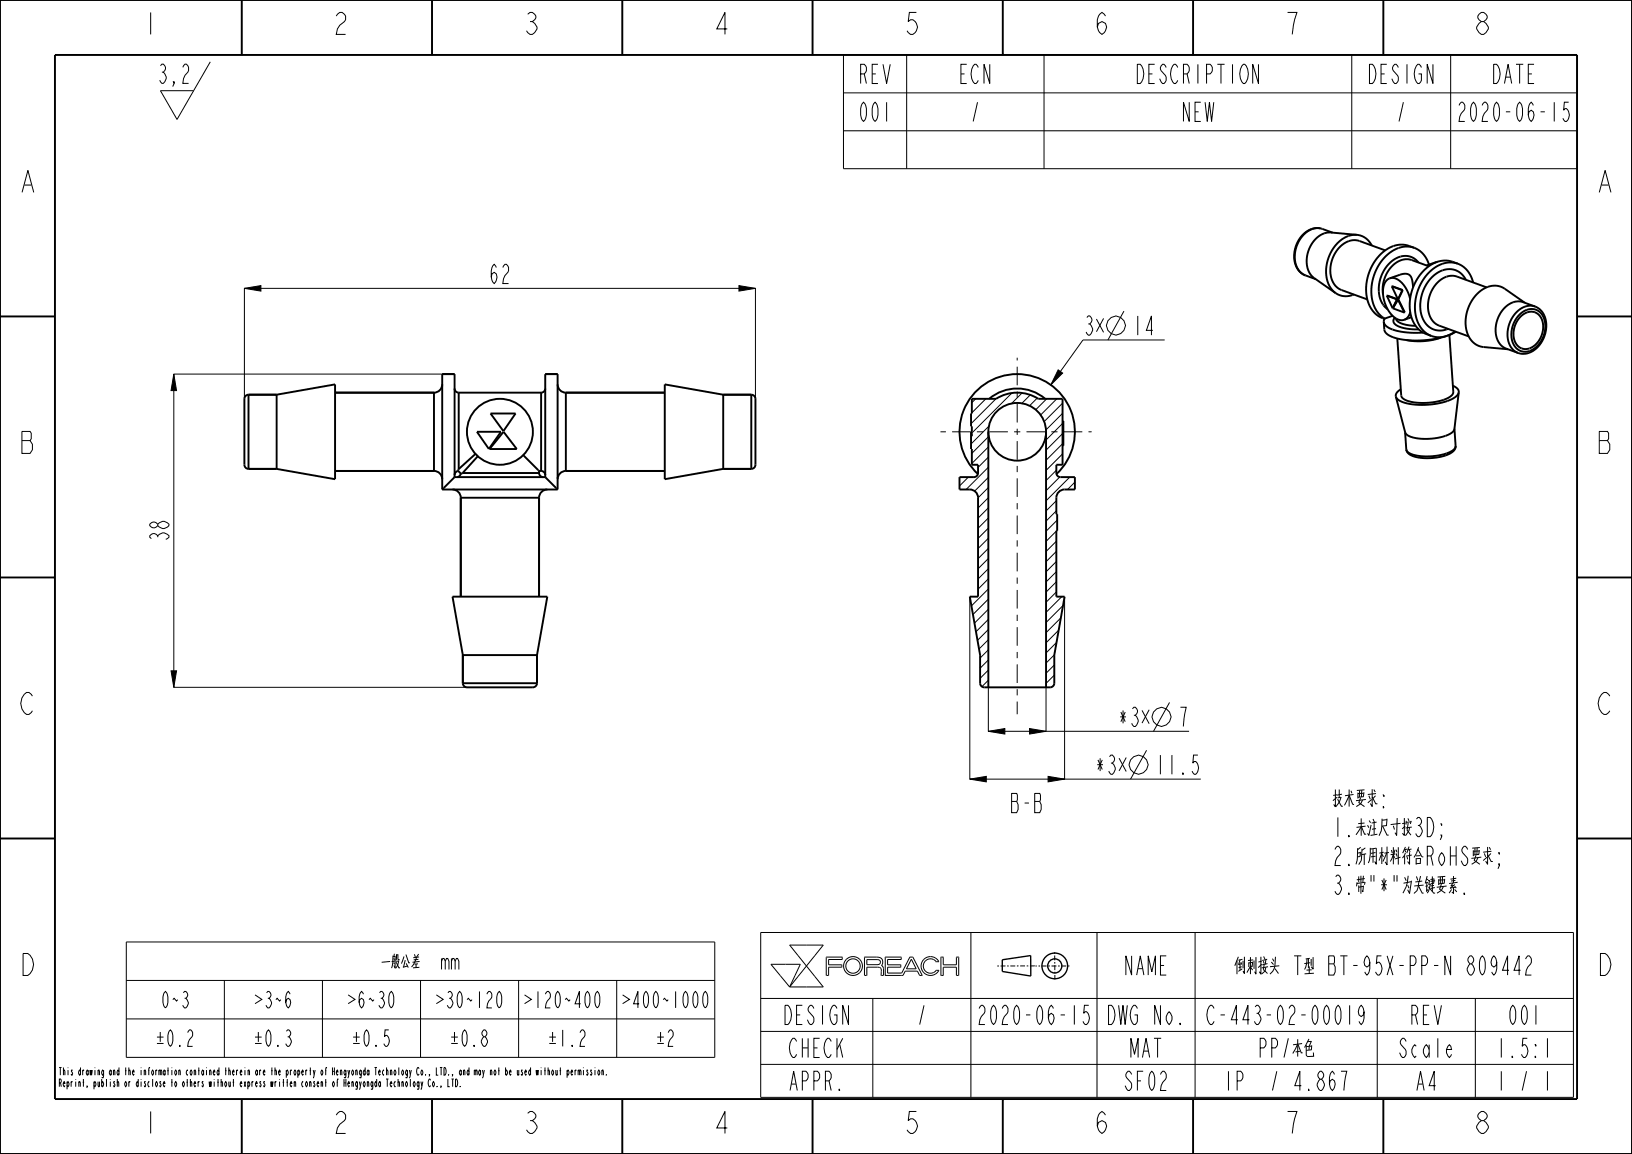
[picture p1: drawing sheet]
<svg xmlns="http://www.w3.org/2000/svg" width="297mm" height="210mm" viewBox="0 0 297 210" stroke-linecap="round" stroke-linejoin="round" font-family="sans-serif">
<g fill="none" stroke="#000" stroke-width=".18">
<path d="M29.2 12l.3-.3a.78 .78 0 0 1 .6 .6 .78 .78 0 0 1-.4 .8l.3 .3a1.2 1.2 0 0 1-.3 1.8h-.2l-.4-.6M29.5 13.1h.2M31.7 15.2l-.1-.3h.1v.3l-.3 .6M33.3 12.3l.4-.6h.2a1.25 1.25 0 0 1-.2 2l-.3 .6-.1 .9h1M38.3 11.3l-6.1 10.4-3-5.2h6M153.5 10h133.5v20.7h-133.5zM153.5 16.9h133.5M165 10v20.7M190 10v20.7M246 10v20.7M264 10v20.7M153.5 23.8h133.5"/>
<path d="M44.5 52.5l3-.5v1zM44.5 52.4v20.1M44.5 52.5h93M134.5 52l3 .5-3 .5zM137.5 52.4v20.1M31.6 68.1h48.8M31.6 68.1l.5 3h-1zM31.6 68.1v57M176.7 75.2v.1M177.6 72.6l-.7 .7M179.4 72.6l-2.5 2.5M179.9 79.5l-3 3"/>
<path d="M180 77.5l-3.3 3.3M181.2 72.6l-4.5 4.5M184.1 71.5l-7.3 7.3M186 71.5l-1.9 1.9M187.5 71.9l-1.5 1.5M188.8 72.5l-1.4 1.3M190.5 72.6l-2 2M192.3 72.6l-2.9 2.9M192.6 67.3l.8 .6-2.2 2.1zM193.4 73.4l-3.4 3.3M193.4 75.2l-3 3M193.4 77.1l-3 3"/>
<path d="M193.4 78.9l-3 3M212 61.9h-14.9l-5.9 8.1M176.2 86.8l-1.6 1.6M179.9 83.2l-1.9 1.9M179.9 88.7l-1.9 1.9M179.9 90.6l-1.9 1.8M179.9 92.4l-1.9 1.9M179.9 94.3l-1.9 1.8M179.9 96.1l-1.9 1.9M179.9 98l-1.9 1.8M179.9 99.8l-1.9 1.9M179.9 86.9l-2.5 2.5"/>
<path d="M179.9 85l-4.1 4.1M179.9 81.3l-3 3M192.2 85.6l-1.8 1.9M192.2 91.1l-1.8 1.9M192.2 93l-1.8 1.8M192.2 96.6l-1.8 1.9M192.2 98.5l-1.8 1.9M192.4 94.7l-2 2M192.4 96.5l-.1 .1M192.8 86.8l-2.4 2.5M193.4 84.5l-.2 .1M193.4 80.8l-3 3"/>
<path d="M193.4 82.6l-3 3M194.7 86.8l-4.3 4.3M195.6 87.7l-1.3 1.4M176.5 108.6v33.2M176.6 108.6l-.1 .1M179.9 118.3l-1.5 1.5M179.9 101.6l-1.9 1.9M179.9 103.5l-1.9 1.9M179.9 105.3l-1.9 1.9M179.9 110.9l-2.6 2.5M179.9 109l-2.8 2.8M179.9 114.6l-2 1.9"/>
<path d="M179.9 107.2l-3.1 3.1M179.9 112.7l-2.3 2.3M179.9 116.4l-1.7 1.7M191.9 119.2l-1.5 1.5M192.2 100.3l-1.8 1.9M192.2 102.2l-1.8 1.9M192.2 104l-1.8 1.9M192.2 105.9l-1.8 1.9M192.2 107.7l-1.8 1.9M192.3 116.9l-1.9 1.9M192.7 114.7l-2.3 2.3M193.1 112.4l-2.7 2.7"/>
<path d="M193.2 108.6l-2.8 2.8M193.5 110.2l-3.1 3.1M193.7 108.6v33.2M31.1 122.1h1l-.5 3zM31.6 125.1h53.3M179.9 120.1l-1.5 1.5M179.9 121.9l-1.5 1.5M179.9 123.8l-1.2 1.2M179.9 133.1l3-.5v1zM179.9 133.1h36.5M179.9 125.1v8M187.4 132.6l3 .5-3 .5z"/>
<path d="M190.4 125.1v8M191.9 121l-1.5 1.5M191.9 122.9l-1.5 1.5M176.5 141.8l3-.5v1zM176.5 141.8h42M190.7 141.3l3 .5-3 .5zM23 171.4h107.1v21h-107.1zM23 178.4h107.1M40.8 178.4v14M58.7 178.4v14M76.5 178.4v14M81 174.9l.3-.5h.2l.2 .5v1.5"/>
<path d="M82.2 174.9l.2-.5h.2l.2 .5v1.5M82.2 174.4v2M82.8 174.9l.3-.5h.2l.2 .5v1.5M94.4 178.4v14M112.2 178.4v14M138.4 169.7h147.9v30h-147.9zM140.3 175.5h5.3l-1.9 4.1zM143.7 172h6.1l-3 3.8zM146.8 175.8l3 3.8h-6.1M146.8 175.8l-3.1 3.8M150.8 177.5v-1.5h2.4v-.4h-2.4v-1h2.4l.1-.4h-2.9v3.3h.4M157.8 174.6l2.1 .1 .3 .1v.4l-.4 .3h-2z"/>
<path d="M157.8 177.5v-1.5h1.9l.4 .1 .2 .2 .1 1.2h.4M160.8 177.5v-1.3l-.4-.5 .2-.6-.2-.7-.7-.2h-2.3l-.1 3.3h.5M164.3 177.5h.1M165.9 174.6l.8 1.7h-1.7zM166.1 174.2h-.5l-1.5 2.9h-2.6v-1.1h2.4v-.4h-2.4v-1h2.5v-.4h-2.9v3.3h3.2M166.1 174.2h.1M166.1 174.2l1.7 3.3h-.4l-.4-.8h-2.3l-.4 .8M170.4 175l-.7-.5h-.8l-.6 .5-.3 .8 .3 .8 .6 .4h.8l.7-.4M170.4 176.6h.1M170.4 175h.1M170.4 176.6h.4M170.4 175h.5l-.4-.5-.5-.3-.7-.1-.7 .1-.5 .4-.3 .5-.2 .5 .1 .7 .5 .8 1 .4 1-.2 .7-.7"/>
<path d="M170.8 176.6h.1M171.2 174.2h.5v1.4h2.4v-1.4h.4v3.3h-.4v-1.5h-2.4v1.5h-.5zM176.7 169.7v30M199.6 169.7v30M217.5 169.7v30M23 185.4h107.1M138.4 181.7h147.9M138.4 187.7h147.9M138.4 193.7h147.9M158.8 181.7v18M250.6 181.7v18M268.5 181.7v18"/>
<circle cx="155.2" cy="175.8" r="1.31"/>
<circle cx="155.2" cy="175.8" r="1.71"/>
</g>
<path d="M44.5 52.5l3-.5v1zM134.5 52l3 .5-3 .5zM31.6 68.1l.5 3h-1zM192.6 67.3l.8 .6-2.2 2.1zM31.1 122.1h1l-.5 3zM179.9 133.1l3-.5v1zM187.4 132.6l3 .5-3 .5zM176.5 141.8l3-.5v1zM190.7 141.3l3 .5-3 .5z" fill="#000"/>
<g fill="none" stroke="#000" stroke-width=".35">
<path d="M0 0h297v210h-297zM10 10h277v190h-277zM44 .1v10M78.6 .1v10M113.2 .1v10M147.9 .1v10M182.5 .1v10M217.1 .1v10M251.7 .1v10M0 57.6h10M240.3 41.6a4.4 4.4 0 0 0-4.4 3.5 4 4 0 0 0 1.6 5h.1a4.1 4.1 0 0 1-1.7-5.4 4.1 4.1 0 0 1 4.6-3.1M240.4 41.6l.2 .1"/>
<path d="M252.4 53.8l1.8 .7M252.4 53.8l1 2.3M252.4 53.8l1.9 .7M252.9 50.6a2.74 2.74 0 0 1 2.9 1.7l.5 1.1 .3 1M252.9 50.6a2.78 2.78 0 0 0-1.2 3.2 5.3 5.3 0 0 0 3 4.4h.8M252.9 50.6l1.9-.6a1.49 1.49 0 0 1 1.6 0 1.49 1.49 0 0 1 .7 1.5l.1 .8M253.3 52.1l1.9 .7M253.3 52.1l1.1 2.4M253.3 52.1l2 .7M253.8 57.8a.9 .9 0 0 0-.2 .9 .9 .9 0 0 0 .8 .6l1.7 .5 2.1 .1M254 57.9v.1a2.25 2.25 0 0 0 2.1 1.2l1.5 .1M254.2 54.5l-.8 1.6"/>
<path d="M254.3 54.5h-.1M254.3 54.5l-.9 1.6M254.4 54.6l-.9 1.5 2.1 .8M254.4 54.6l1.2 2.3M255.2 52.8l-.8 1.7M255.3 52.8h-.1M255.3 52.8l-.9 1.7M256.6 56.8v.1a1.88 1.88 0 0 1-1.1 1.3M256.8 57.7l-1.3 .5M258.1 47.8a3.4 3.4 0 0 0-5.2 .1 6.3 6.3 0 0 0-1.1 7.7l.7 .7M260 48.5l-3.1-1.2a3.9 3.9 0 0 0-4.5 2.3l-.3 .6a6 6 0 0 0-.4 3.4M261.6 47.6l-2 .7"/>
<path d="M265.2 50.3a4 4 0 0 0-4.6 2.5 4.9 4.9 0 0 0 .6 6.1l.7 .4M266.8 50.9a3.5 3.5 0 0 0-5.7-.9 7 7 0 0 0-1.8 8.6 3.3 3.3 0 0 0 4.2 1.2M275.9 56.9a3 3 0 0 1 3.4-1.1 3 3 0 0 1 2.1 2.9 5.1 5.1 0 0 1-4.1 5.7 3 3 0 0 1-3-3.3l.1-1.2 .4-1.2 .6-1.1zM276.5 57.3a2.6 2.6 0 0 1 2.9-1 2.6 2.6 0 0 1 1.8 2.6 4.6 4.6 0 0 1-3.5 5.1 2.72 2.72 0 0 1-2.7-3.2l.4-1.9zM287 57.6h10M45.2 71.8a.75 .75 0 0 0-.7 .8v12a.75 .75 0 0 0 .7 .7M45.2 71.8v13.5M45.2 71.8h5.1M61 71.5h18M79 71.5v14.2M80.5 70a1.5 1.5 0 0 1-1.5 1.5M80.5 68.1h2.2"/>
<path d="M82.7 70.7a.75 .75 0 0 0 .8 .8M83.5 71.5v13.9M83.5 71.5h15M86.8 78.6h4.4l-2.2 3.1zM89.3 75.2h4.5l-2.2 3.3zM91.6 78.6l2.4 3.1h-4.9zM98.5 71.5v14.2M99.2 68.1h2.3M99.2 70.7a.75 .75 0 0 1-.7 .8M101.5 70a1.5 1.5 0 0 0 1.5 1.5M103 71.5v14.2M103 71.5h18"/>
<path d="M131.6 71.8h5.1M136.7 71.8a.75 .75 0 0 1 .8 .8v12a.75 .75 0 0 1-.8 .7M136.7 71.8v13.5M176.7 78.8h.2v.6h-.2M176.9 72.6h4.4a7.1 7.1 0 0 1 7.7 0h4.4v12h-1.2v1.5a.75 .75 0 0 0 .8 .7h2.6v2.3h-1.9a1.5 1.5 0 0 0-1.5 1.5v3h.2v3h-.2v12h1.5l-1.8 10.6v5.1a.75 .75 0 0 1-.8 .8h-12a.75 .75 0 0 1-.7-.8v-5.1l-1.9-10.6h1.5v-18a1.5 1.5 0 0 0-1.5-1.5h-1.9v-2.3h2.6a.75 .75 0 0 0 .8-.7v-1.5h-1.1v-2.9h-.2v-3.1h.2v-1h-.2v-2.4h.2zM179.9 78.6v46.5M180 72.6a7.9 7.9 0 0 1 10.2 0M190.4 78.6v46.5M193.4 76.6h.1v4.5h-.1M193.4 77.1h.1M262.2 61.5a12.1 12.1 0 0 1-6.3 .4M45.2 85.3h5.1"/>
<path d="M61 85.7h18M79 85.7a1.5 1.5 0 0 1 1.5 1.5M82.4 89.1a1.5 1.5 0 0 1 1.5 1.5M83.3 85.7a.75 .75 0 0 0-.6 .8M83.3 85.7l.2 .1 .3 .5M83.5 85.4l-.2 .3M83.8 86.3l-.3 .4-.3 .1M83.9 90.6v18M83.9 90.6h14.2M84.2 86.1h13.9a.75 .75 0 0 0 .8 .7M84.2 86.1l-.4 .2M86.5 82.6l-3 2.8"/>
<path d="M87 83l-2.8 3.1M95.2 82.8l2.9 2.9h.4M98.1 90.6v18M98.5 85.7a.75 .75 0 0 1 .7 .8M99.6 89.1a1.5 1.5 0 0 0-1.5 1.5M103 85.7a1.5 1.5 0 0 0-1.5 1.5M103 85.7h18M131.6 85.3h5.1M255.9 81.8a2.17 2.17 0 0 0 2.1 1.1 9.8 9.8 0 0 0 6.6-1.1l.3-.6v.1a2.54 2.54 0 0 1-2.3 1.7 8.6 8.6 0 0 1-6.2-.4l-.3-.3zM0 105.1h10M84.2 119.2v5.1M97.7 119.2v5.1"/>
<path d="M287 105.1h10M84.2 124.3h13.5M97.7 124.3a.75 .75 0 0 1-.7 .8h-12a.75 .75 0 0 1-.8-.8M0 152.6h10M287 152.6h10M44 200.1v10M78.6 200.1v10M113.2 200.1v10M147.9 200.1v10M182.5 200.1v10M217.1 200.1v10M251.7 200.1v10"/>
<circle cx="91" cy="78.6" r="6"/>
<circle cx="185.1" cy="78.6" r="5.3"/>
</g>
<g fill="none" stroke="#000" stroke-width=".25">
<path d="M187.6 173.9v3.7l-5.2-.8v-2.1l5.2-.8"/>
<circle cx="192" cy="175.8" r="2.34"/>
<circle cx="192" cy="175.8" r="1.29"/>
</g>
<path d="M181.5 175.8h6.8M191.9 173.3l.1 5M194.6 175.8h-6.2" fill="none" stroke="#000" stroke-width=".18" stroke-dasharray=".3 .3 .9 .3" stroke-linecap="butt"/>
<!-- layer: 02___PRT_ALL_AXES -->
<g fill="none" stroke="#000" stroke-width=".35">
<path d="M237.6 50.1l1.8 .7M240.6 41.7l1.9 .6M243.1 53.3a3.4 3.4 0 0 0 3.3 .3M246.9 42.7l-4.7-.4a4.7 4.7 0 0 0-4.4 4.6 3.9 3.9 0 0 0 1.4 3.7l3.9 2.7M246.9 42.7a3.4 3.4 0 0 1 2.7 2M246.9 42.7a5.6 5.6 0 0 0-5.2 4.3 5.5 5.5 0 0 0 1.4 6.3M251.8 58.6l.1 1.4a2.2 2.2 0 0 0 1.9 1.5 17.5 17.5 0 0 0 9.6-.4M251.8 58.6a2.24 2.24 0 0 0 1.9 1.5l2.4 .4h2.9M252 58l-.2 .6M252.1 45.6l-4.7-1.7a4 4 0 0 0-4.6 2.4 4.9 4.9 0 0 0 .6 6.1l.7 .4 4.7 1.7M253.4 57.5l-1.4 .5M257.4 45.1a4.6 4.6 0 0 1 2.7 3.1"/>
<path d="M257.4 45.1a5.4 5.4 0 0 0-6 2.5 8.3 8.3 0 0 0-.8 9.1l.6 .7 .8 .6M257.4 45.1l-1-.4a5.3 5.3 0 0 0-5.7 2.2 8.4 8.4 0 0 0-1.1 9.3 4.2 4.2 0 0 0 2.4 1.8M261.9 59.3l5.4 1.9M265.2 50.3l5.3 2M265.3 48l-1-.4a5.4 5.4 0 0 0-6 2.5 8.3 8.3 0 0 0-.7 9.1l.6 .8 .8 .5M265.3 48a5.3 5.3 0 0 0-5.8 2.2 8.4 8.4 0 0 0-1 9.3 4.1 4.1 0 0 0 2 1.6M265.3 48a4.6 4.6 0 0 1 2.8 3.4M276.8 57.6a2.28 2.28 0 0 1 2.6-.7 2.28 2.28 0 0 1 1.4 2.3 4 4 0 0 1-3.2 4.3 2.48 2.48 0 0 1-2.2-2.9l.5-1.8zM277.5 55.1l-3.6-2.5a3.9 3.9 0 0 0-5.2 1 6.8 6.8 0 0 0-1 8.3 3.3 3.3 0 0 0 2.3 1.3l4.4 .4M279.4 55.8l-2.2-.8a3.8 3.8 0 0 0-4.4 2.5 4.6 4.6 0 0 0 .7 5.6l2.8 1.1M45.2 71.8h5.1M50.3 71.8v13.5"/>
<path d="M50.3 71.8l10.7-1.8v17.2l-10.7-1.9M61 71.5h18M103 71.5h18M131.6 71.8l-10.6-1.8v17.2l10.6-1.9M131.6 71.8v13.5M131.6 71.8h5.1M254.9 70.8v.1a1.28 1.28 0 0 0-.9 1.3M255.7 78.6l.2 3.2M259 60.5l1.5 .6M263.4 61.1a4.2 4.2 0 0 1-2.9 0M263.8 61l.7 10.3a2.27 2.27 0 0 1-2 1.5 10.4 10.4 0 0 1-7-.2l-.4-.3-.1-.3-.7-10.4M264.4 70.2a1.34 1.34 0 0 1 1.1 1.2"/>
<path d="M264.7 78l.2 3.2M264.8 60.3l-1.4 .8M264.9 60.4l-1.5 .7M265.5 71.4a3 3 0 0 1-2.4 1.7 12.8 12.8 0 0 1-8.4-.2l-.4-.3-.3-.4M265.5 71.4l-.8 6.7a3.2 3.2 0 0 1-2.7 1.5 8.8 8.8 0 0 1-6-.5l-.3-.4-1.7-6.5M45.2 85.3h5.1M61 85.7h18M80.5 89.1h21M82.7 86.8l-2.2 2.3M82.7 86.8v-18.7h-2.2v21M82.7 86.8h16.5M83.9 90.6v18"/>
<path d="M98.1 85.7v.4M98.1 90.6v18M99.2 86.8v-18.7h2.3v21M99.2 86.8l2.3 2.3M103 85.7h18M131.6 85.3h5.1M178 86.3a10.5 10.5 0 0 1-.4-15.1 10.5 10.5 0 0 1 15 0 10.5 10.5 0 0 1-.3 15.1M84.2 119.2l-1.8-10.6h17.2l-1.9 10.6M84.2 119.2h13.5M84.2 119.2v5.1M97.7 119.2v5.1"/>
</g>
<path d="M185.1 78.6v51.4M185.1 78.6v-13.5M185.1 78.6h-13.9M185.1 78.6h13.6" fill="none" stroke="#000" stroke-width=".18" stroke-dasharray="1.1 1.1 3.4 1.1" stroke-dashoffset=".6" stroke-linecap="butt"/>
<g font-size="5.2">
<text x="26.1" y="6.3">1</text>
<text x="60.7" y="6.3">2</text>
<text x="95.4" y="6.3">3</text>
<text x="130" y="6.3">4</text>
<text x="164.6" y="6.3">5</text>
<text x="199.2" y="6.3">6</text>
<text x="233.9" y="6.3">7</text>
<text x="268.5" y="6.3">8</text>
<text x="3.8" y="35">A</text>
<text x="290.8" y="35">A</text>
<text x="3.8" y="82.5">B</text>
<text x="290.8" y="82.5">B</text>
<text x="3.8" y="130">C</text>
<text x="290.8" y="130">C</text>
<text x="3.8" y="177.5">D</text>
<text x="290.8" y="177.5">D</text>
<text x="26.1" y="206.3">1</text>
<text x="60.7" y="206.3">2</text>
<text x="95.4" y="206.3">3</text>
<text x="130" y="206.3">4</text>
<text x="164.6" y="206.3">5</text>
<text x="199.2" y="206.3">6</text>
<text x="233.9" y="206.3">7</text>
<text x="268.5" y="206.3">8</text>
</g>
<g font-size="4.6">
<text x="155.8" y="15.2">REV</text>
<text x="174.1" y="15.2">ECN</text>
<text x="205.5" y="15.2">DESCRIPTION</text>
<text x="248.2" y="15.2">DESIGN</text>
<text x="270.9" y="15.2">DATE</text>
<text x="155.8" y="22.1">001</text>
<text x="176.4" y="22.1">/</text>
<text x="214.6" y="22.1">NEW</text>
<text x="253.9" y="22.1">/</text>
<text x="264.1" y="22.1">2020-06-15</text>
<text x="88.9" y="51.6">62</text>
<text x="197.1" y="61">3× 14</text>
<text x="30.8" y="98.7" transform="rotate(-90 30.8 98.7)">38</text>
<text x="203.3" y="132.2">*3× 7</text>
<text x="199.2" y="140.9">*3× 11.5</text>
<text x="183.2" y="147.9">B-B</text>
<text x="242.4" y="147">技术要求:</text>
<text x="242.4" y="152.3">1.未注尺寸按3D;</text>
<text x="242.4" y="157.5">2.所用材料符合RoHS要求;</text>
<text x="242.4" y="162.8">3.带&quot;*&quot;为关键要素.</text>
<text x="204" y="177.4">NAME</text>
<text x="216.7" y="177.4">倒刺接头 T型 BT-95X-PP-N 809442</text>
<text x="141.8" y="186.4">DESIGN</text>
<text x="166.6" y="186.4">/</text>
<text x="176.8" y="186.4">2020-06-15</text>
<text x="200.6" y="186.4">DWG No.</text>
<text x="218.1" y="186.4">C-443-02-00019</text>
<text x="256.2" y="186.4">REV</text>
<text x="274" y="186.4">001</text>
<text x="143" y="192.4">CHECK</text>
<text x="205.2" y="192.4">MAT</text>
<text x="228.6" y="192.4">PP本色</text>
<text x="232.9" y="192.4">/</text>
<text x="253.9" y="192.4">Scale</text>
<text x="271.7" y="192.4">1.5:1</text>
<text x="143" y="198.4">APPR.</text>
<text x="204" y="198.4">SF02</text>
<text x="222.3" y="198.4">IP</text>
<text x="230.9" y="198.4">/ 4.867</text>
<text x="257.3" y="198.4">A4</text>
<text x="272.1" y="198.4">1</text>
<text x="276.3" y="198.4">/ 1</text>
</g>
<g font-size="3.9">
<text x="64.8" y="176.4">一般公差</text>
<text x="29" y="183.4">0~3</text>
<text x="44.9" y="183.4">＞3~6</text>
<text x="61.8" y="183.4">＞6~30</text>
<text x="77.7" y="183.4">＞30~120＞120~400＞400~1000</text>
<text x="27" y="190.4">±0.2</text>
<text x="44.9" y="190.4">±0.3</text>
<text x="62.7" y="190.4">±0.5</text>
<text x="80.6" y="190.4">±0.8</text>
<text x="98.4" y="190.4">±1.2</text>
<text x="118.2" y="190.4">±2</text>
</g>
<g font-size="1.8">
<text x="10.6" y="195.7">This drawing and the information contained therein are the property of</text>
<text x="10.6" y="197.8">Reprint, publish or disclose to others without express written consent of</text>
<text x="60.3" y="195.7">Hengyongda Technology Co., LTD., and may not be used without permission.</text>
<text x="62.4" y="197.8">Hengyongda Technology Co., LTD.</text>
</g>
</svg>
